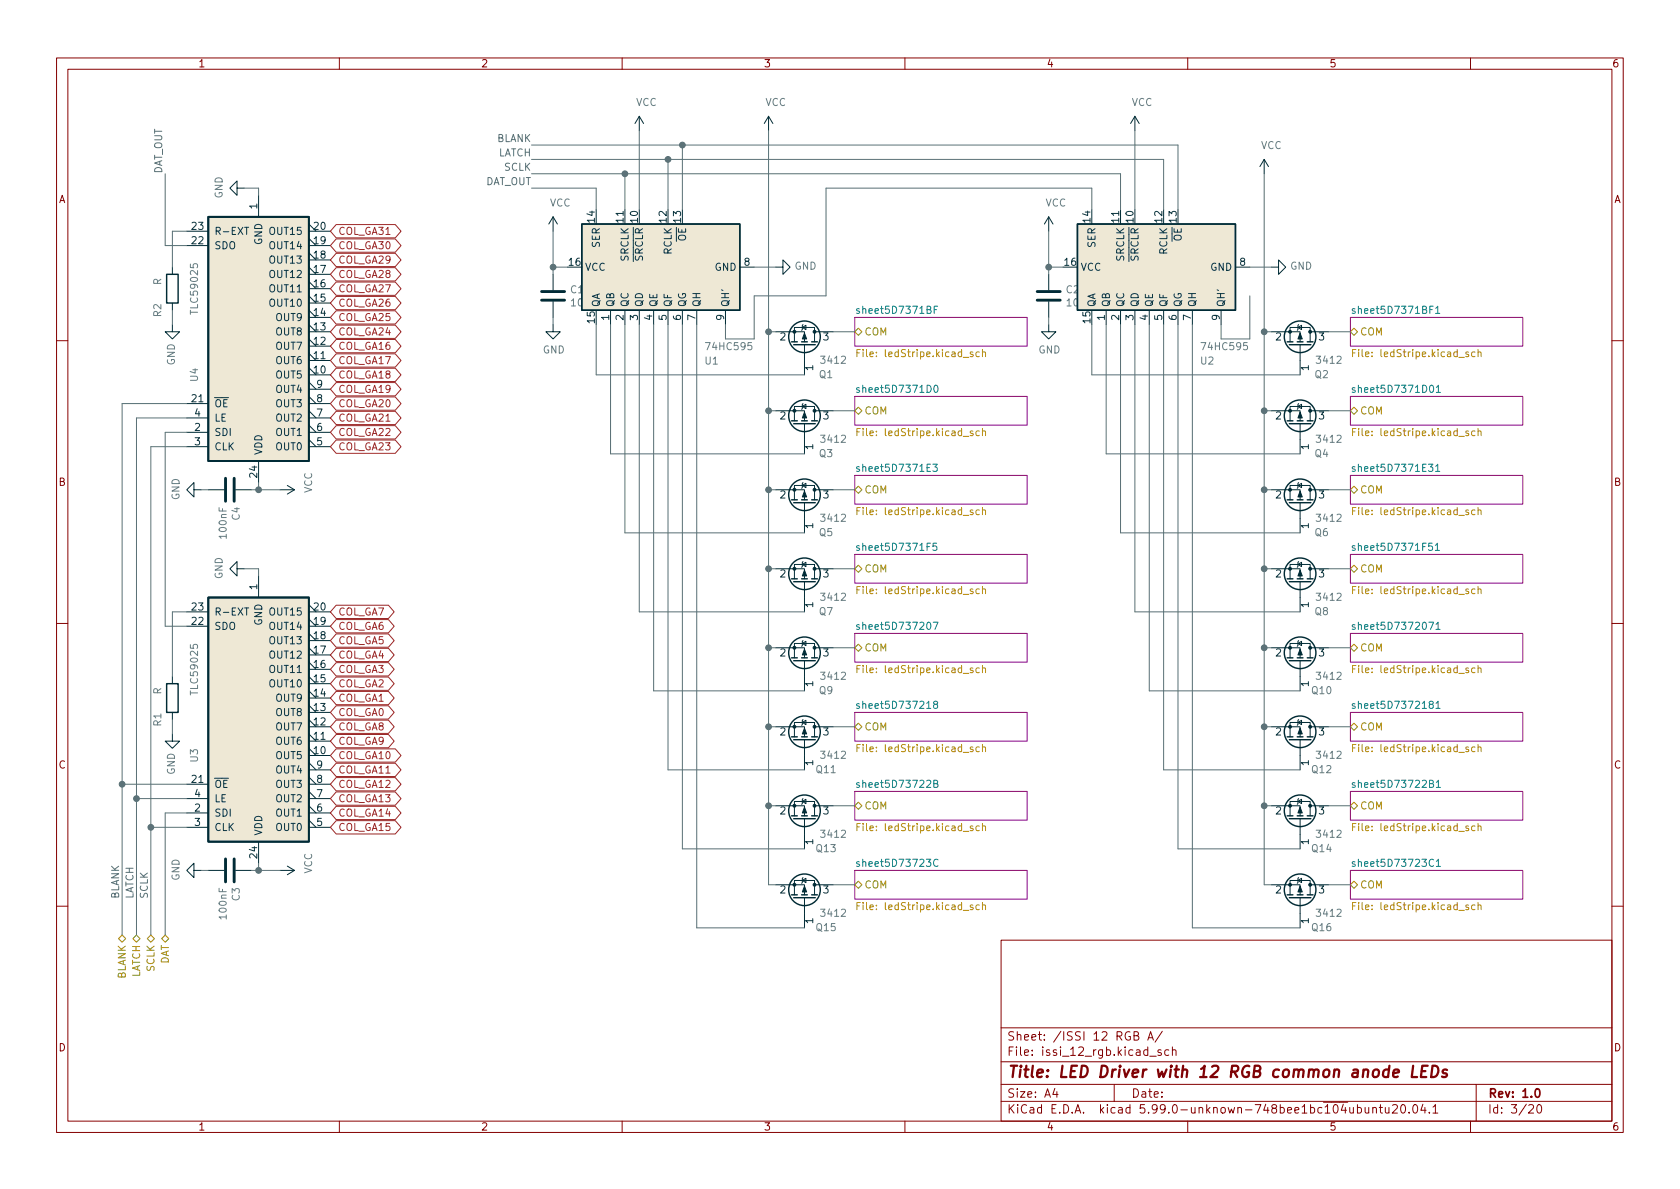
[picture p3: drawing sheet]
<svg xmlns="http://www.w3.org/2000/svg" width="297mm" height="210mm" viewBox="0 0 297 210" stroke-linecap="round" stroke-linejoin="round" font-family="sans-serif">
<g fill="none" stroke="#840000" stroke-width=".18">
<path d="M10 10.2h277v190.1h-277zM12 12.2h273v186.1h-273zM60 10.2v2M110 10.2v2M160 10.2v2M210 10.2v2M260 10.2v2M10 60.2h2M285 60.2h2M10 110.2h2M285 110.2h2M10 160.2h2"/>
<path d="M177 166.3h108v32h-108zM285 160.2h2M60 198.3v2M110 198.3v2M160 198.3v2M177 194.8h108M177 191.8h108M177 187.8h108M177 181.8h108M186.5 192.5l-.4 1h1M186.9 193v1M197 191.8v3"/>
<path d="M200.5 183.1h.6l.2-.2-.2-.4-.6-.1v1.5h.6l.3-.3a.39 .39 0 0 0-.4-.5M202.9 183.9l.5-1.5 .5 1.5M203.1 183.5h.7M203.3 186.8h1.1M205.3 185.7l-.4-.1-.2 .2 .1 .3 .5 .1v.4h-.6M205.5 182.4l-1.3 1.9M206.6 185.7l-.4-.1-.3 .3v.4l.2 .3h.5M207.3 185.8l.2-.2 .4 .1v.9M207.3 185.1v1.5M210 198.3v2M242.7 196l.2-.2 .4 .1 .1 .9M242.7 195.8v1"/>
<path d="M243.9 195.8h.5M244.1 195.3v1.3l.3 .2M244.9 195.8l.1 1h.4l.2-.1M245.6 195.8v1M246.2 195.5l.6-.2 .2 .2 .1 .3-1 1h1M247.9 195.4l.1-.1a.81 .81 0 0 1 .6 .7 .81 .81 0 0 1-.3 .8h-.2a.81 .81 0 0 1-.5-.6 .81 .81 0 0 1 .3-.8zM249.1 196.7v.1M250 195.4l.1-.1a.81 .81 0 0 1 .6 .7 .81 .81 0 0 1-.3 .8h-.1a.81 .81 0 0 1-.6-.6 .81 .81 0 0 1 .3-.8zM251.6 195.3l-.4 1h.9M251.9 195.8v1M252.7 196.7v.1M253.4 195.8l.4-.5v1.5"/>
<path d="M253.4 196.8h.8M260 198.3v2M261 191.8v6.5M270.3 195.5l.6-.2 .2 .2 .1 .3-1 1h1M271.9 195.4l.2-.1a.81 .81 0 0 1 .6 .7 .81 .81 0 0 1-.3 .8h-.2a.81 .81 0 0 1-.6-.6 .81 .81 0 0 1 .3-.8z"/>
</g>
<path d="M271.6 192.6l.2-.1a.82 .82 0 0 1 .6 .7 .82 .82 0 0 1-.3 .8h-.2a.81 .81 0 0 1-.6-.6 .81 .81 0 0 1 .3-.8z" fill="none" stroke="#840000" stroke-width=".3"/>
<path d="M246.4 189.8l.9-.2v-.4l-.6-.1-.3 .3v1l.2 .1 .5-.1M249.9 188.5l-.3 2h1M251.4 189.4h.6M252.4 188.5h-.9l-.3 2h1M253.3 188.5h.5a1.08 1.08 0 0 1 .5 1 1.08 1.08 0 0 1-.8 1h-.5zM255.9 189.2a.49 .49 0 0 0-.8 .3v.2l.5 .1 .2 .3-.1 .3-.2 .1-.5-.1" fill="none" stroke="#840000" stroke-width=".4"/>
<g fill="#fff" stroke="#fff" stroke-width=".18">
<path d="M238.8 84.1h30.4v5h-30.4z"/>
<path d="M238.8 153.9h30.4v5.1h-30.4z"/>
<path d="M238.8 126h30.4v5.1h-30.4z"/>
<path d="M151.1 84.1h30.5v5h-30.5z"/>
<path d="M151.1 70.1h30.5v5.1h-30.5z"/>
<path d="M151.1 56.1h30.5v5.1h-30.5z"/>
<path d="M238.8 139.9h30.4v5.1h-30.4z"/>
<path d="M151.1 153.9h30.5v5.1h-30.5z"/>
<path d="M151.1 139.9h30.5v5.1h-30.5z"/>
<path d="M151.1 126h30.5v5.1h-30.5z"/>
<path d="M151.1 112h30.5v5.1h-30.5z"/>
<path d="M151.1 98h30.5v5.1h-30.5z"/>
<path d="M238.8 112h30.4v5.1h-30.4z"/>
<path d="M238.8 56.1h30.4v5.1h-30.4z"/>
<path d="M238.8 98h30.4v5.1h-30.4z"/>
<path d="M238.8 70.1h30.4v5.1h-30.4z"/>
</g>
<g fill="none" stroke="#840084" stroke-width=".18">
<path d="M151.1 56.1h30.5v5.1h-30.5zM238.8 56.1h30.4v5.1h-30.4zM151.1 70.1h30.5v5.1h-30.5zM238.8 70.1h30.4v5.1h-30.4zM151.1 84.1h30.5v5h-30.5zM151.1 98h30.5v5.1h-30.5zM238.8 84.1h30.4v5h-30.4zM238.8 98h30.4v5.1h-30.4zM151.1 112h30.5v5.1h-30.5zM238.8 112h30.4v5.1h-30.4zM151.1 139.9h30.5v5.1h-30.5zM151.1 126h30.5v5.1h-30.5z"/>
<path d="M238.8 126h30.4v5.1h-30.4zM238.8 139.9h30.4v5.1h-30.4zM151.1 153.9h30.5v5.1h-30.5zM238.8 153.9h30.4v5.1h-30.4z"/>
</g>
<g fill="none" stroke="#008484" stroke-width=".18">
<path d="M165.2 54.8h.4M165.8 54.2h-.6v1.2M239.6 54.6h-.3l-.2 .2v.1l.5 .2v.3h-.5M253.8 54.5l.4-.3v1.2M253.8 55.4h.8M151.9 68.6l-.3-.1-.1 .2v.2l.4 .1v.3h-.4M165.2 68.2l.2-.1a.68 .68 0 0 1 .5 .7 .68 .68 0 0 1-.5 .6l-.2-.1-.1-.4zM239.6 68.6l-.3-.1-.2 .2v.2l.5 .1v.3h-.5M254 68.5l.3-.4v1.3M254 69.4h.7M151.9 96.5h-.3l-.1 .2v.1l.4 .2v.3h-.4M151.9 82.6l-.3-.1-.1 .2v.2l.4 .1v.3h-.4"/>
<path d="M164.9 82.1h.8l-.4 .5 .4 .1v.5l-.2 .2-.6-.2M165.6 96.1h-.6l-.1 .6 .2-.2 .4 .1 .2 .2-.1 .4-.2 .1-.5-.1M239.6 82.6l-.3-.1-.2 .2v.2l.5 .1v.3h-.5M239.6 96.5h-.3l-.2 .2v.1l.5 .2v.3h-.5M253.8 96.4l.3-.3v1.2M253.8 97.3h.7M253.8 82.5l.4-.4v1.3M253.8 83.4h.8M151.9 110.5h-.3l-.1 .1v.2l.4 .1v.3h-.4M165 110h.8l-.5 1.3M239.6 110.5h-.3l-.2 .1v.2l.5 .1v.3h-.5M253.9 110.4l.4-.4v1.3"/>
<path d="M253.9 111.3h.7M151.9 138.5l-.3-.1-.1 .2v.2l.4 .1v.3h-.4M151.9 124.5l-.3-.1-.1 .2v.2l.4 .1v.3h-.4M165.1 138.6l.6-.1 .1-.2-.1-.2-.6-.1v1.2h.5l.2-.1v-.3l-.3-.2M165.3 124.5l-.2-.2v-.2l.2-.1 .4 .1 .1 .1-.1 .2-.5 .2-.1 .2v.4l.2 .1 .4-.1 .1-.2v-.2l-.3-.3M239.6 138.5l-.3-.1-.2 .2v.2l.5 .1v.3h-.5M239.6 124.5l-.3-.1-.2 .2v.2l.5 .1v.3h-.5M253.9 124.4l.4-.4v1.3M253.9 125.3h.7M254 138.3l.3-.3v1.2M254 139.2h.7M151.9 152.4h-.3l-.1 .1v.2l.4 .1v.4h-.4"/>
<path d="M165.8 152.1a.6 .6 0 0 0-.8 .4 .6 .6 0 0 0 .6 .7l.2-.1M239.6 152.4h-.3l-.2 .1v.2l.5 .1v.4h-.5M254 152.3l.3-.4v1.3M254 153.2h.7"/>
</g>
<g fill="none" stroke="#b58900" stroke-width=".18">
<path d="M151.5 76.4h.4M151.5 62.4h.4M152.1 75.8h-.6v1.2M152.1 61.8h-.6v1.3M173.2 76.3l-.4-.1-.2 .2 .1 .6h.5M173.2 62.3l-.4-.1-.2 .3 .1 .5h.5M173.7 76.3l.2-.1 .3 .1 .1 .7M173.7 62.3l.2-.1 .3 .1 .1 .8M173.7 61.8v1.3M173.7 75.8v1.2M239.1 76.4h.5M239.1 62.4h.5"/>
<path d="M239.7 61.8h-.6v1.3M239.7 75.8h-.6v1.2M260.8 62.3l-.4-.1-.2 .3 .1 .5h.5M260.8 76.3l-.4-.1-.2 .2 .1 .6h.5M261.3 62.3l.2-.1 .3 .1 .1 .8M261.3 76.3l.2-.1 .3 .1 .1 .7M261.3 61.8v1.3M261.3 75.8v1.2M151.5 90.3h.4M152.1 89.7h-.6v1.3M173.2 90.2h-.4l-.2 .2 .1 .6h.5M173.7 90.3l.2-.1h.3l.1 .8"/>
<path d="M173.7 89.7v1.3M239.1 90.3h.5M239.7 89.7h-.6v1.3M260.8 90.2h-.4l-.2 .2 .1 .6h.5M261.3 90.3l.2-.1h.3l.1 .8M261.3 89.7v1.3M151.5 118.3h.4M151.5 104.3h.4M152.1 117.7h-.6v1.3M152.1 103.7h-.6v1.3M173.2 118.2l-.4-.1-.2 .2 .1 .6h.5M173.2 104.2l-.4-.1-.2 .3 .1 .5h.5"/>
<path d="M173.7 118.2l.2-.1 .3 .1 .1 .8M173.7 104.3l.2-.2 .3 .1 .1 .8M173.7 103.7v1.3M173.7 117.7v1.3M239.1 118.3h.5M239.1 104.3h.5M239.7 117.7h-.6v1.3M239.7 103.7h-.6v1.3M260.8 118.2l-.4-.1-.2 .2 .1 .6h.5M260.8 104.2l-.4-.1-.2 .3 .1 .5h.5M261.3 118.2l.2-.1 .3 .1 .1 .8M261.3 104.3l.2-.2 .3 .1 .1 .8"/>
<path d="M261.3 103.7v1.3M261.3 117.7v1.3M151.5 132.3h.4M152.1 131.7h-.6v1.2M173.2 132.1h-.4l-.2 .2 .1 .6h.5M173.7 132.2l.2-.1h.3l.1 .8M173.7 131.7v1.2M239.1 132.3h.5M239.7 131.7h-.6v1.2M260.8 132.1h-.4l-.2 .2 .1 .6h.5M261.3 132.2l.2-.1h.3l.1 .8M261.3 131.7v1.2"/>
<path d="M151.5 146.2h.4M152.1 159.6h-.6v1.3M152.1 145.6h-.6v1.3M173.2 146.1l-.4-.1-.2 .3 .1 .5h.5M173.7 146.2l.2-.2 .3 .1 .1 .8M173.7 145.6v1.3M173.7 159.6v1.3M239.1 146.2h.5M239.7 159.6h-.6v1.3M239.7 145.6h-.6v1.3M260.8 146.1l-.4-.1-.2 .3 .1 .5h.5M261.3 146.2l.2-.2 .3 .1 .1 .8"/>
<path d="M261.3 145.6v1.3M261.3 159.6v1.3M151.5 160.2h.4M173.2 160.1l-.4-.1-.2 .3 .1 .5h.5M173.7 160.1l.2-.1 .3 .1 .1 .8M239.1 160.2h.5M260.8 160.1l-.4-.1-.2 .3 .1 .5h.5M261.3 160.1l.2-.1 .3 .1 .1 .8"/>
</g>
<g fill="none" stroke="#859900" stroke-width=".18">
<path d="M151.1 58.7l.7-.7 .6 .7-.6 .6zM238.8 58.7l.6-.7 .6 .7-.6 .6zM151.8 72l.6 .6-.6 .7-.7-.7zM238.8 72.6l.6-.6 .6 .6-.6 .7zM151.1 86.6l.7-.6 .6 .6-.6 .6zM238.8 86.6l.6-.6 .6 .6-.6 .6zM151.1 114.5l.7-.6 .6 .6-.6 .7zM151.1 100.6l.7-.7 .6 .7-.6 .6zM238.8 114.5l.6-.6 .6 .6-.6 .7zM238.8 100.6l.6-.7 .6 .7-.6 .6zM151.1 128.5l.7-.6 .6 .6-.6 .7zM238.8 128.5l.6-.6 .6 .6-.6 .7z"/>
<path d="M151.1 156.5l.7-.7 .6 .7-.6 .6zM151.8 141.9l.6 .6-.6 .6-.7-.6zM238.8 156.5l.6-.7 .6 .7-.6 .6zM238.8 142.5l.6-.6 .6 .6-.6 .6zM21 166l.6-.7 .6 .7-.6 .6zM23.5 166l.6-.7 .7 .7-.7 .6zM26 166l.7-.7 .6 .7-.6 .6zM28.6 166l.6-.7 .6 .7-.6 .6z"/>
</g>
<g fill="none" stroke="#002b36" stroke-width=".18">
<path d="M41.9 33.3v1.2l-1.3-1.2 1.3-1.3v1.3h1.3M45.7 34.5v3.8M54.6 39.6l1.3 1.3M97.8 38.3v2.6M97.8 38.3l-.8 1.3M97.8 38.3l.8 1.3M110.5 37.1v2.5M113 20.6l-.7 1.2M113 20.6v2.5M113 20.6l.8 1.2M135.9 20.6l-.8 1.2M135.9 20.6v2.5"/>
<path d="M135.9 20.6l.8 1.2M185.4 38.3v2.6M185.4 38.3l-.7 1.3M185.4 38.3l.8 1.3M198.1 37.1v2.5M200.7 20.6l-.8 1.2M200.7 20.6v2.5M200.7 20.6l.7 1.2M223.5 28.2l-.7 1.3M223.5 28.2v2.5M223.5 28.2l.8 1.3M30.5 57.4v1.3h-1.3l1.3 1.2 1.2-1.2h-1.2"/>
<path d="M30.5 47.2v1.3M30.5 53.6v1.3M33 43.4h3.8M33 40.9h3.8M54.6 59.9l1.3 1.3M54.6 58.7h3.8M54.6 57.4l1.3 1.3M54.6 56.1h3.8M54.6 54.9l1.3 1.2M54.6 53.6h3.8M54.6 52.3l1.3 1.3M54.6 51h3.8"/>
<path d="M54.6 49.8l1.3 1.2M54.6 48.5h3.8M54.6 47.2l1.3 1.3M54.6 46h3.8M54.6 44.7l1.3 1.3M54.6 43.4h3.8M54.6 42.2l1.3 1.2M54.6 40.9h3.8M97.8 57.4v1.3h1.3l-1.3 1.2-1.3-1.2h1.3M97.8 48.5v2.8M97.8 53.3v2.8M107.9 54.9v2.5"/>
<path d="M110.5 54.9v2.5M113 54.9v2.5M115.6 54.9v2.5M118.1 54.9v2.5M120.6 54.9v2.5M123.2 54.9v2.5M128.3 54.9v2.5M130.8 47.2h2.5M137.2 58.7h5v1.7M137.2 47.2h1.2v-1.2l1.3 1.2-1.3 1.3v-1.3M141.9 57.9l.6-.4v.8zM142 57.4l-.1 .1v.8l-.2 .1"/>
<path d="M144 58.7h3.3M185.4 57.4v1.3h1.3l-1.3 1.2-1.3-1.2h1.3M185.4 48.5v2.8M185.4 53.3v2.8M195.6 54.9v2.5M198.1 54.9v2.5M200.7 54.9v2.5M203.2 54.9v2.5M205.7 54.9v2.5M208.3 54.9v2.5M210.8 54.9v2.5M215.9 54.9v2.5"/>
<path d="M218.4 47.2h2.6M224.8 47.2h1.3v-1.2l1.2 1.2-1.2 1.3v-1.3M224.8 58.7h5.1v1.7M229.5 57.9l.6-.4v.8zM229.6 57.4l-.1 .1v.8l-.1 .1M231.6 58.7h3.3M33 76.4h3.8M33 71.4h3.8M33 79h3.8M33 73.9h3.8M54.6 66.3h3.8M54.6 65l1.3 1.3"/>
<path d="M54.6 63.7h3.8M54.6 62.5l1.3 1.2M54.6 61.2h3.8M54.6 76.4h3.8M54.6 71.4h3.8M54.6 79h3.8M54.6 73.9h3.8M54.6 77.7l1.3 1.3M54.6 75.2l1.3 1.2M54.6 72.6l1.3 1.3M54.6 70.1l1.3 1.3M54.6 68.8h3.8"/>
<path d="M54.6 67.6l1.3 1.2M137.2 72.6h5v1.8M140.5 74.4v-2.5h3.5v2.5M140.5 60.4v-2.5h3.5v2.5M141.9 71.9l.6-.4v.8zM142 71.4l-.1 .1v.8l-.2 .1M142.2 61v5.3M142.2 74.9v5.4M144 72.6h3.3M224.8 72.6h5.1v1.8M228.1 74.4v-2.5h3.5v2.5M228.1 60.4v-2.5h3.5v2.5"/>
<path d="M229.5 71.9l.6-.4v.8zM229.6 71.4l-.1 .1v.8l-.1 .1M229.9 61v5.3M229.9 74.9v5.4M231.6 72.6h3.3M34.3 86.6v1.3l-1.3-1.3 1.3-1.3v1.3h1.3M36.8 86.6h2.8M41.7 86.6h2.7M45.7 81.5v3.8M49.5 86.6h2.6M50.8 85.8l1.3 .8M52.1 86.6l-1.3 .8"/>
<path d="M137.2 86.6h5v1.8M140.5 88.4v-2.6h3.5v2.6M141.9 85.8l.6-.3v.7zM141.9 99.8l.6-.4v.8zM142 85.3l-.1 .2v.7l-.2 .2M142 99.3l-.1 .1v.8l-.2 .1M142.2 88.9v5.3M144 86.6h3.3M224.8 86.6h5.1v1.8M228.1 88.4v-2.6h3.5v2.6M229.5 99.8l.6-.4v.8zM229.5 85.8l.6-.3v.7z"/>
<path d="M229.6 99.3l-.1 .1v.8l-.1 .1M229.6 85.3l-.1 .2v.7l-.1 .2M229.9 88.9v5.3M231.6 86.6h3.3M30.5 119.6v1.3M33 110.7h3.8M33 108.2h3.8M41.9 100.6v1.2l-1.3-1.2 1.3-1.3v1.3h1.3M45.7 101.8v3.9M54.6 119.6l1.3 1.3M54.6 118.4h3.8M54.6 117.1l1.3 1.3"/>
<path d="M54.6 115.8h3.8M54.6 114.5l1.3 1.3M54.6 113.3h3.8M54.6 112l1.3 1.3M54.6 110.7h3.8M54.6 109.5l1.3 1.2M54.6 108.2h3.8M54.6 106.9l1.3 1.3M137.2 114.5h5v1.8M137.2 100.6h5v1.8M140.5 116.3v-2.5h3.5v2.5M140.5 102.4v-2.6h3.5v2.6"/>
<path d="M141.9 113.8l.6-.4v.8zM142 113.3l-.1 .1v.8l-.2 .1M142.2 102.9v5.3M142.2 116.8v5.4M144 100.6h3.3M144 114.5h3.3M224.8 100.6h5.1v1.8M224.8 114.5h5.1v1.8M228.1 102.4v-2.6h3.5v2.6M228.1 116.3v-2.5h3.5v2.5M229.5 113.8l.6-.4v.8zM229.6 113.3l-.1 .1v.8l-.1 .1"/>
<path d="M229.9 102.9v5.3M229.9 116.8v5.4M231.6 100.6h3.3M231.6 114.5h3.3M30.5 129.8v1.3h-1.3l1.3 1.2 1.2-1.2h-1.2M30.5 126v1.2M33 138.7h3.8M54.6 128.5h3.8M54.6 133.6h3.8M54.6 132.3l1.3 1.3M54.6 131.1h3.8M54.6 129.8l1.3 1.3"/>
<path d="M54.6 127.2l1.3 1.3M54.6 126h3.8M54.6 124.7l1.3 1.3M54.6 123.4h3.8M54.6 122.2l1.3 1.2M54.6 120.9h3.8M54.6 138.7h3.8M54.6 139.9l1.3 1.3M54.6 137.4l1.3 1.3M54.6 136.1h3.8M54.6 134.9l1.3 1.2M137.2 128.5h5v1.8"/>
<path d="M140.5 130.3v-2.5h3.5v2.5M141.9 127.8l.6-.4v.7zM142 127.2l-.1 .2v.7l-.2 .2M142.2 130.8v5.3M144 128.5h3.3M224.8 128.5h5.1v1.8M228.1 130.3v-2.5h3.5v2.5M229.5 127.8l.6-.4v.7zM229.6 127.2l-.1 .2v.7l-.1 .2M229.9 130.8v5.3M231.6 128.5h3.3M33 143.8h3.8"/>
<path d="M33 146.3h3.8M33 141.2h3.8M34.3 153.9v1.3l-1.3-1.3 1.3-1.3v1.3h1.3M36.8 153.9h2.8M41.7 153.9h2.7M45.7 148.8v3.8M49.5 153.9h2.6M50.8 153.2l1.3 .7M52.1 153.9l-1.3 .8M54.6 143.8h3.8M54.6 146.3h3.8M54.6 141.2h3.8"/>
<path d="M54.6 145l1.3 1.3M54.6 142.5l1.3 1.3M137.2 142.5h5v1.8M137.2 156.5h5v1.7M140.5 144.3v-2.6h3.5v2.6M140.5 158.2v-2.5h3.5v2.5M141.9 141.7l.6-.4v.8zM141.9 155.7l.6-.4v.8zM142 141.2l-.1 .1v.8l-.2 .1M142 155.2l-.1 .1v.8l-.2 .1M142.2 144.8v5.3M142.2 158.7v5.4"/>
<path d="M144 142.5h3.3M144 156.5h3.3M224.8 156.5h5.1v1.7M224.8 142.5h5.1v1.8M228.1 158.2v-2.5h3.5v2.5M228.1 144.3v-2.6h3.5v2.6M229.5 155.7l.6-.4v.8zM229.5 141.7l.6-.4v.8zM229.6 155.2l-.1 .1v.8l-.1 .1M229.6 141.2l-.1 .1v.8l-.1 .1M229.9 144.8v5.3M229.9 158.7v5.4"/>
<path d="M231.6 142.5h3.3M231.6 156.5h3.3"/>
</g>
<g fill="none" stroke="#002b36" stroke-width=".25">
<path d="M102.9 39.6h27.9v15.3h-27.9zM190.5 39.6h27.9v15.3h-27.9zM29.5 48.5h2v5.1h-2zM140 74.4h1M140 60.4h1M140.3 74.9h3.8M140.3 61h3.8M141.7 74.4h1M141.7 60.4h1M143.5 74.4h1M143.5 60.4h1M227.6 74.4h1"/>
<path d="M227.6 60.4h1M228 74.9h3.8M228 61h3.8M229.4 74.4h1M229.4 60.4h1M231.1 74.4h1.1M231.1 60.4h1.1M140 88.4h1M140.3 88.9h3.8M141.7 88.4h1M143.5 88.4h1M227.6 88.4h1"/>
<path d="M228 88.9h3.8M229.4 88.4h1M231.1 88.4h1.1M140 102.4h1M140 116.3h1M140.3 102.9h3.8M140.3 116.8h3.8M141.7 102.4h1M141.7 116.3h1M143.5 102.4h1M143.5 116.3h1M227.6 102.4h1"/>
<path d="M227.6 116.3h1M228 102.9h3.8M228 116.8h3.8M229.4 102.4h1M229.4 116.3h1M231.1 102.4h1.1M231.1 116.3h1.1M29.5 120.9h2v5.1h-2zM140 130.3h1M140.3 130.8h3.8M141.7 130.3h1M143.5 130.3h1"/>
<path d="M227.6 130.3h1M228 130.8h3.8M229.4 130.3h1M231.1 130.3h1.1M140 144.3h1M140 158.2h1M140.3 144.8h3.8M140.3 158.7h3.8M141.7 144.3h1M141.7 158.2h1M143.5 144.3h1M143.5 158.2h1"/>
<path d="M227.6 144.3h1M227.6 158.2h1M228 144.8h3.8M228 158.7h3.8M229.4 144.3h1M229.4 158.2h1M231.1 144.3h1.1M231.1 158.2h1.1"/>
<circle cx="142.2" cy="59.6" r="2.79"/>
<circle cx="229.9" cy="59.6" r="2.79"/>
<circle cx="142.2" cy="73.5" r="2.79"/>
<circle cx="229.9" cy="73.5" r="2.79"/>
<circle cx="142.2" cy="87.5" r="2.79"/>
<circle cx="229.9" cy="87.5" r="2.79"/>
<circle cx="142.2" cy="115.4" r="2.79"/>
<circle cx="142.2" cy="101.5" r="2.79"/>
<circle cx="229.9" cy="101.5" r="2.79"/>
<circle cx="229.9" cy="115.4" r="2.79"/>
<circle cx="142.2" cy="129.4" r="2.79"/>
<circle cx="229.9" cy="129.4" r="2.79"/>
<circle cx="142.2" cy="157.3" r="2.79"/>
<circle cx="142.2" cy="143.4" r="2.79"/>
<circle cx="229.9" cy="157.3" r="2.79"/>
<circle cx="229.9" cy="143.4" r="2.79"/>
</g>
<g fill="#002b36" stroke="#002b36" stroke-width=".18">
<path d="M142.2 86.9l.4 1h-.7z"/>
<path d="M142.2 72.9l.4 1h-.7z"/>
<path d="M229.9 100.8l.4 1h-.8z"/>
<path d="M229.9 86.9l.4 1h-.8z"/>
<path d="M142.2 142.7l.4 1.1h-.7z"/>
<path d="M229.9 114.8l.4 1h-.8z"/>
<path d="M142.2 128.8l.4 1h-.7z"/>
<path d="M142.2 114.8l.4 1h-.7z"/>
<path d="M142.2 100.8l.4 1h-.7z"/>
<path d="M229.9 156.7l.4 1h-.8z"/>
<path d="M229.9 128.8l.4 1h-.8z"/>
<path d="M142.2 58.9l.4 1h-.7z"/>
<path d="M229.9 72.9l.4 1h-.8z"/>
<path d="M142.2 156.7l.4 1h-.7z"/>
<path d="M229.9 58.9l.4 1h-.8z"/>
<path d="M229.9 142.7l.4 1.1h-.8z"/>
<circle cx="140.5" cy="86.6" r=".25"/>
<circle cx="144" cy="86.6" r=".25"/>
<circle cx="140.5" cy="72.6" r=".25"/>
<circle cx="144" cy="72.6" r=".25"/>
<circle cx="228.1" cy="100.6" r=".25"/>
<circle cx="231.6" cy="100.6" r=".25"/>
<circle cx="228.1" cy="86.6" r=".25"/>
<circle cx="231.6" cy="86.6" r=".25"/>
<circle cx="140.5" cy="142.5" r=".25"/>
<circle cx="144" cy="142.5" r=".25"/>
<circle cx="228.1" cy="114.5" r=".25"/>
<circle cx="231.6" cy="114.5" r=".25"/>
<circle cx="140.5" cy="128.5" r=".25"/>
<circle cx="144" cy="128.5" r=".25"/>
<circle cx="140.5" cy="114.5" r=".25"/>
<circle cx="144" cy="114.5" r=".25"/>
<circle cx="140.5" cy="100.6" r=".25"/>
<circle cx="144" cy="100.6" r=".25"/>
<circle cx="228.1" cy="156.5" r=".25"/>
<circle cx="231.6" cy="156.5" r=".25"/>
<circle cx="228.1" cy="128.5" r=".25"/>
<circle cx="231.6" cy="128.5" r=".25"/>
<circle cx="140.5" cy="58.7" r=".25"/>
<circle cx="144" cy="58.7" r=".25"/>
<circle cx="228.1" cy="72.6" r=".25"/>
<circle cx="231.6" cy="72.6" r=".25"/>
<circle cx="140.5" cy="156.5" r=".25"/>
<circle cx="144" cy="156.5" r=".25"/>
<circle cx="228.1" cy="58.7" r=".25"/>
<circle cx="231.6" cy="58.7" r=".25"/>
<circle cx="228.1" cy="142.5" r=".25"/>
<circle cx="231.6" cy="142.5" r=".25"/>
</g>
<path d="M95.8 53.1h4M95.8 51.6h4M183.4 53.1h4.1M183.4 51.6h4.1M39.9 84.6v4M41.4 84.6v4M39.9 151.9v4.1M41.4 151.9v4.1" fill="none" stroke="#002b36" stroke-width=".51"/>
<g fill="#eee8d5" stroke="#eee8d5" stroke-width=".18">
<path d="M102.9 39.6h27.9v15.3h-27.9z"/>
<path d="M36.8 38.3h17.8v43.2h-17.8z"/>
<path d="M36.8 105.7h17.8v43.1h-17.8z"/>
<path d="M190.5 39.6h27.9v15.3h-27.9z"/>
</g>
<path d="M36.8 38.3h17.8v43.2h-17.8zM36.8 105.7h17.8v43.1h-17.8z" fill="none" stroke="#002b36" stroke-width=".33"/>
<path d="M43.2 40.2h.8M43.2 107.5h.8" fill="none" stroke="#073642" stroke-width=".18"/>
<g fill="none" stroke="#9f2523" stroke-width=".18">
<path d="M59.4 39.7h10.5l1 1.2-1 1.2h-10.5l-1-1.2zM59.4 57.5h10.5l1 1.2-1 1.1h-10.5l-1-1.1zM59.4 52.4h10.5l1 1.2-1 1.2h-10.5l-1-1.2zM59.4 55h10.5l1 1.1-1 1.2h-10.5l-1-1.2zM59.4 49.9h10.5l1 1.1-1 1.2h-10.5l-1-1.2zM59.4 44.8h10.5l1 1.2-1 1.1h-10.5l-1-1.1zM59.4 47.3h10.5l1 1.2-1 1.2h-10.5l-1-1.2zM59.4 42.3h10.5l1 1.1-1 1.2h-10.5l-1-1.2zM59.4 77.8h10.5l1 1.2-1 1.2h-10.5l-1-1.2zM59.4 75.3h10.5l1 1.1-1 1.2h-10.5l-1-1.2zM59.4 72.7h10.5l1 1.2-1 1.2h-10.5l-1-1.2zM59.4 70.2h10.5l1 1.2-1 1.1h-10.5l-1-1.1z"/>
<path d="M59.4 65.1h10.5l1 1.2-1 1.2h-10.5l-1-1.2zM59.4 67.7h10.5l1 1.1-1 1.2h-10.5l-1-1.2zM59.4 62.6h10.5l1 1.1-1 1.2h-10.5l-1-1.2zM59.4 60h10.5l1 1.2-1 1.2h-10.5l-1-1.2zM59.4 119.7h9.3l1 1.2-1 1.2h-9.3l-1-1.2zM59.4 117.2h9.3l1 1.2-1 1.1h-9.3l-1-1.1zM59.4 114.6h9.3l1 1.2-1 1.2h-9.3l-1-1.2zM59.4 109.6h9.3l1 1.1-1 1.2h-9.3l-1-1.2zM59.4 112.1h9.3l1 1.2-1 1.2h-9.3l-1-1.2zM59.4 107h9.3l1 1.2-1 1.2h-9.3l-1-1.2zM59.4 129.9h9.3l1 1.2-1 1.1h-9.3l-1-1.1zM59.4 137.5h10.5l1 1.2-1 1.2h-10.5l-1-1.2z"/>
<path d="M59.4 132.4h10.5l1 1.2-1 1.2h-10.5l-1-1.2zM59.4 124.8h9.3l1 1.2-1 1.2h-9.3l-1-1.2zM59.4 135h10.5l1 1.1-1 1.2h-10.5l-1-1.2zM59.4 127.3h9.3l1 1.2-1 1.2h-9.3l-1-1.2zM59.4 122.3h9.3l1 1.1-1 1.2h-9.3l-1-1.2zM59.4 140h10.5l1 1.2-1 1.2h-10.5l-1-1.2zM59.4 142.6h10.5l1 1.2-1 1.1h-10.5l-1-1.1zM59.4 145.1h10.5l1 1.2-1 1.2h-10.5l-1-1.2z"/>
</g>
<g fill="none" stroke="#586e75" stroke-width=".18">
<path d="M29.2 30.7v12.7h3.8M43.2 33.3h2.5v1.2M94 33.3h11.4v3.8M94 25.6h114.3v11.5M94 28.2h111.7v8.9M94 30.7h104.1v6.4M110.5 30.7v6.4M113 23.1v14M118.1 28.2v8.9M120.6 25.6v11.5M135.9 23.1v133.4h1.3M193 37.1v-3.8h-47v19h-12.7v7.6h-5v-2.5"/>
<path d="M200.7 23.1v14M223.5 30.7v125.8h1.3M30.5 54.9v2.5M33 40.9h-2.5v6.3M97.8 47.2h2.5M97.8 40.9v7.6M97.8 56.1v1.3M105.4 57.4v8.9h36.8M107.9 57.4v22.9h34.3M110.5 57.4v36.8h31.7M113 57.4v50.8h29.2M115.6 57.4v64.8h26.6"/>
<path d="M118.1 57.4v78.7h24.1M120.6 57.4v92.7h21.6M123.2 57.4v106.7h19M133.3 47.2h3.9M135.9 58.7h1.3M147.3 58.7h3.8M185.4 40.9v7.6M185.4 56.1v1.3M185.4 47.2h2.6M193 57.4v8.9h36.9M195.6 57.4v22.9h34.3M198.1 57.4v36.8h31.8"/>
<path d="M200.7 57.4v50.8h29.2M203.2 57.4v64.8h26.7M205.7 57.4v78.7h24.2M208.3 57.4v92.7h21.6M210.8 57.4v106.7h19.1M221 52.3v7.6h-5.1v-2.5M221 47.2h3.8M223.5 58.7h1.3M234.9 58.7h3.9M33 71.4h-11.4v93.9M33 76.4h-3.8v34.3h3.8M33 79h-6.3v86.3"/>
<path d="M33 73.9h-8.9v91.4M135.9 72.6h1.3M147.3 72.6h3.8M223.5 72.6h1.3M234.9 72.6h3.9M35.6 86.6h1.2M44.4 86.6h5.1M45.7 85.3v1.3M135.9 86.6h1.3M147.3 86.6h3.8M223.5 86.6h1.3M234.9 86.6h3.9"/>
<path d="M33 108.2h-2.5v11.4M43.2 100.6h2.5v1.2M135.9 114.5h1.3M135.9 100.6h1.3M147.3 114.5h3.8M147.3 100.6h3.8M223.5 114.5h1.3M223.5 100.6h1.3M234.9 114.5h3.9M234.9 100.6h3.9M21.6 138.7h11.4M30.5 127.2v2.6"/>
<path d="M135.9 128.5h1.3M147.3 128.5h3.8M223.5 128.5h1.3M234.9 128.5h3.9M24.1 141.2h8.9M26.7 146.3h6.3M33 143.8h-3.8v21.5M35.6 153.9h1.2M44.4 153.9h5.1M45.7 152.6v1.3M135.9 142.5h1.3M147.3 142.5h3.8"/>
<path d="M147.3 156.5h3.8M223.5 142.5h1.3M234.9 142.5h3.9M234.9 156.5h3.9"/>
</g>
<g fill="#586e75" stroke="#586e75" stroke-width=".18">
<circle cx="45.7" cy="153.9" r=".51"/>
<circle cx="21.6" cy="138.7" r=".51"/>
<circle cx="45.7" cy="86.6" r=".51"/>
<circle cx="26.7" cy="146.3" r=".51"/>
<circle cx="24.1" cy="141.2" r=".51"/>
<circle cx="110.5" cy="30.7" r=".51"/>
<circle cx="118.1" cy="28.2" r=".51"/>
<circle cx="120.7" cy="25.6" r=".51"/>
<circle cx="97.8" cy="47.2" r=".51"/>
<circle cx="135.9" cy="142.5" r=".51"/>
<circle cx="135.9" cy="86.6" r=".51"/>
<circle cx="135.9" cy="100.6" r=".51"/>
<circle cx="135.9" cy="114.5" r=".51"/>
<circle cx="135.9" cy="128.5" r=".51"/>
<circle cx="185.4" cy="47.2" r=".51"/>
<circle cx="135.9" cy="58.7" r=".51"/>
<circle cx="135.9" cy="72.6" r=".51"/>
<circle cx="223.5" cy="72.6" r=".51"/>
<circle cx="223.5" cy="86.6" r=".51"/>
<circle cx="223.5" cy="58.7" r=".51"/>
<circle cx="223.5" cy="128.5" r=".51"/>
<circle cx="223.5" cy="142.5" r=".51"/>
<circle cx="223.5" cy="100.6" r=".51"/>
<circle cx="223.5" cy="114.5" r=".51"/>
</g>
<text font-size="2.8" fill="#840000" x="178" y="190.6">Title: LED Driver with 12 RGB common anode LEDs</text>
<g font-size="2.1" fill="#840000">
<text x="178" y="184">Sheet: /ISSI 12 RGB A/</text>
<text x="178" y="186.7">File: issi_12_rgb.kicad_sch</text>
<text x="178" y="196.9">KiCad E.D.A. kicad 5.99.0-unknown-748bee1bc~104~ubuntu20.04.1</text>
<text x="178" y="194.1">Size: A4</text>
<text x="200" y="194.1">Date:</text>
<text x="263" y="194.1">Rev: 1.0</text>
<text x="263" y="196.9">Id: 3/20</text>
</g>
<g font-size="1.8" fill="#840000">
<text x="35" y="11.9">1</text>
<text x="85" y="11.9">2</text>
<text x="135" y="11.9">3</text>
<text x="185" y="11.9">4</text>
<text x="235" y="11.9">5</text>
<text x="285" y="11.9">6</text>
<text x="10.3" y="35.9">A</text>
<text x="285.3" y="35.9">A</text>
<text x="10.3" y="85.9">B</text>
<text x="285.3" y="85.9">B</text>
<text x="10.3" y="135.9">C</text>
<text x="285.3" y="135.9">C</text>
<text x="10.3" y="185.9">D</text>
<text x="285.3" y="185.9">D</text>
<text x="35" y="199.9">1</text>
<text x="85" y="199.9">2</text>
<text x="135" y="199.9">3</text>
<text x="185" y="199.9">4</text>
<text x="235" y="199.9">5</text>
<text x="285" y="199.9">6</text>
</g>
<g font-size="1.8" fill="#657b83">
<text x="112.4" y="18.7">VCC</text>
<text x="135.3" y="18.7">VCC</text>
<text x="200.1" y="18.7">VCC</text>
<text x="222.9" y="26.4">VCC</text>
<text x="39.4" y="35.1" transform="rotate(-90 39.4 35.1)">GND</text>
<text x="97.2" y="36.5">VCC</text>
<text x="184.8" y="36.5">VCC</text>
<text x="140.5" y="47.7">GND</text>
<text x="228.1" y="47.7">GND</text>
<text x="28.5" y="50.4" transform="rotate(-90 28.5 50.4)">R</text>
<text x="100.9" y="51.9">C1</text>
<text x="188.5" y="51.9">C2</text>
<text x="28.5" y="56" transform="rotate(-90 28.5 56)">R2</text>
<text x="35" y="55.2" transform="rotate(-90 35 55.2)">TLC59025</text>
<text x="101.2" y="54.2">100nF</text>
<text x="188.8" y="54.2">100nF</text>
<text x="30.9" y="64.6" transform="rotate(-90 30.9 64.6)">GND</text>
<text x="96" y="62.5">GND</text>
<text x="124.7" y="64.5">U1</text>
<text x="125.1" y="61.9">74HC595</text>
<text x="145.4" y="64.3">3412</text>
<text x="183.6" y="62.5">GND</text>
<text x="212.3" y="64.5">U2</text>
<text x="212.8" y="61.9">74HC595</text>
<text x="233" y="64.3">3412</text>
<text x="35" y="67.4" transform="rotate(-90 35 67.4)">U4</text>
<text x="144.9" y="66.9">Q1</text>
<text x="232.5" y="66.9">Q2</text>
<text x="144.9" y="80.8">Q3</text>
<text x="145.4" y="78.3">3412</text>
<text x="232.5" y="80.8">Q4</text>
<text x="233" y="78.3">3412</text>
<text x="31.7" y="88.4" transform="rotate(-90 31.7 88.4)">GND</text>
<text x="55.2" y="87.2" transform="rotate(-90 55.2 87.2)">VCC</text>
<text x="40.1" y="95.1" transform="rotate(-90 40.1 95.1)">100nF</text>
<text x="42.4" y="92" transform="rotate(-90 42.4 92)">C4</text>
<text x="144.9" y="94.8">Q5</text>
<text x="145.4" y="92.3">3412</text>
<text x="232.5" y="94.8">Q6</text>
<text x="233" y="92.3">3412</text>
<text x="39.4" y="102.4" transform="rotate(-90 39.4 102.4)">GND</text>
<text x="145.4" y="106.2">3412</text>
<text x="233" y="106.2">3412</text>
<text x="144.9" y="108.8">Q7</text>
<text x="232.5" y="108.8">Q8</text>
<text x="28.5" y="122.8" transform="rotate(-90 28.5 122.8)">R</text>
<text x="35" y="122.5" transform="rotate(-90 35 122.5)">TLC59025</text>
<text x="144.9" y="122.7">Q9</text>
<text x="145.4" y="120.2">3412</text>
<text x="232" y="122.7">Q10</text>
<text x="233" y="120.2">3412</text>
<text x="28.5" y="128.4" transform="rotate(-90 28.5 128.4)">R1</text>
<text x="30.9" y="137" transform="rotate(-90 30.9 137)">GND</text>
<text x="35" y="134.7" transform="rotate(-90 35 134.7)">U3</text>
<text x="144.4" y="136.7">Q11</text>
<text x="145.4" y="134.2">3412</text>
<text x="232" y="136.7">Q12</text>
<text x="233" y="134.2">3412</text>
<text x="145.4" y="148.1">3412</text>
<text x="233" y="148.1">3412</text>
<text x="31.7" y="155.8" transform="rotate(-90 31.7 155.8)">GND</text>
<text x="55.2" y="154.5" transform="rotate(-90 55.2 154.5)">VCC</text>
<text x="144.4" y="150.7">Q13</text>
<text x="232" y="150.7">Q14</text>
<text x="42.4" y="159.3" transform="rotate(-90 42.4 159.3)">C3</text>
<text x="40.1" y="162.4" transform="rotate(-90 40.1 162.4)">100nF</text>
<text x="144.4" y="164.6">Q15</text>
<text x="145.4" y="162.1">3412</text>
<text x="232" y="164.6">Q16</text>
<text x="233" y="162.1">3412</text>
</g>
<g font-size="1.8" fill="#586e75">
<text x="87.8" y="25.1">BLANK</text>
<text x="88" y="27.6">LATCH</text>
<text x="28.7" y="30.7" transform="rotate(-90 28.7 30.7)">DAT_OUT</text>
<text x="85.6" y="32.7">DAT_OUT</text>
<text x="89.2" y="30.2">SCLK</text>
<text x="21.1" y="159" transform="rotate(-90 21.1 159)">BLANK</text>
<text x="23.6" y="159" transform="rotate(-90 23.6 159)">LATCH</text>
<text x="26.1" y="159" transform="rotate(-90 26.1 159)">SCLK</text>
</g>
<g font-size="1.8" fill="#073642">
<text x="33.9" y="40.6">23</text>
<text x="37.8" y="41.5">R-EXT</text>
<text x="45.5" y="36.9" transform="rotate(-90 45.5 36.9)">1</text>
<text x="47.9" y="41.5">OUT15</text>
<text x="55.5" y="40.6">20</text>
<text x="105.2" y="39.3" transform="rotate(-90 105.2 39.3)">14</text>
<text x="110.2" y="39.3" transform="rotate(-90 110.2 39.3)">11</text>
<text x="112.8" y="39.3" transform="rotate(-90 112.8 39.3)">10</text>
<text x="117.9" y="39.3" transform="rotate(-90 117.9 39.3)">12</text>
<text x="120.4" y="39.3" transform="rotate(-90 120.4 39.3)">13</text>
<text x="192.8" y="39.3" transform="rotate(-90 192.8 39.3)">14</text>
<text x="197.9" y="39.3" transform="rotate(-90 197.9 39.3)">11</text>
<text x="200.4" y="39.3" transform="rotate(-90 200.4 39.3)">10</text>
<text x="205.5" y="39.3" transform="rotate(-90 205.5 39.3)">12</text>
<text x="208" y="39.3" transform="rotate(-90 208 39.3)">13</text>
<text x="33.9" y="43.2">22</text>
<text x="37.8" y="44.1">SDO</text>
<text x="46.4" y="43.3" transform="rotate(-90 46.4 43.3)">GND</text>
<text x="47.9" y="46.6">OUT13</text>
<text x="47.9" y="44.1">OUT14</text>
<text x="55.5" y="45.7">18</text>
<text x="55.5" y="43.2">19</text>
<text x="100.6" y="47">16</text>
<text x="103.4" y="47.9">VCC</text>
<text x="106" y="43.8" transform="rotate(-90 106 43.8)">SER</text>
<text x="111.1" y="46.2" transform="rotate(-90 111.1 46.2)">SRCLK</text>
<text x="113.7" y="46.2" transform="rotate(-90 113.7 46.2)">~SRCLR</text>
<text x="118.7" y="45" transform="rotate(-90 118.7 45)">RCLK</text>
<text x="121.3" y="42.7" transform="rotate(-90 121.3 42.7)">~OE</text>
<text x="126.4" y="47.9">GND</text>
<text x="131.6" y="47">8</text>
<text x="188.2" y="47">16</text>
<text x="191" y="47.9">VCC</text>
<text x="193.7" y="43.8" transform="rotate(-90 193.7 43.8)">SER</text>
<text x="198.8" y="46.2" transform="rotate(-90 198.8 46.2)">SRCLK</text>
<text x="201.3" y="46.2" transform="rotate(-90 201.3 46.2)">~SRCLR</text>
<text x="206.4" y="45" transform="rotate(-90 206.4 45)">RCLK</text>
<text x="208.9" y="42.7" transform="rotate(-90 208.9 42.7)">~OE</text>
<text x="214" y="47.9">GND</text>
<text x="219.2" y="47">8</text>
<text x="47.9" y="51.7">OUT11</text>
<text x="47.9" y="49.1">OUT12</text>
<text x="55.5" y="53.3">15</text>
<text x="55.5" y="50.8">16</text>
<text x="55.5" y="48.3">17</text>
<text x="47.9" y="54.2">OUT10</text>
<text x="48.9" y="59.3">OUT8</text>
<text x="48.9" y="56.8">OUT9</text>
<text x="55.5" y="58.4">13</text>
<text x="55.5" y="55.9">14</text>
<text x="105.2" y="57.1" transform="rotate(-90 105.2 57.1)">15</text>
<text x="106" y="54.4" transform="rotate(-90 106 54.4)">QA</text>
<text x="107.7" y="56.6" transform="rotate(-90 107.7 56.6)">1</text>
<text x="108.6" y="54.4" transform="rotate(-90 108.6 54.4)">QB</text>
<text x="110.2" y="56.6" transform="rotate(-90 110.2 56.6)">2</text>
<text x="111.1" y="54.4" transform="rotate(-90 111.1 54.4)">QC</text>
<text x="112.8" y="56.6" transform="rotate(-90 112.8 56.6)">3</text>
<text x="113.7" y="54.4" transform="rotate(-90 113.7 54.4)">QD</text>
<text x="115.3" y="56.6" transform="rotate(-90 115.3 56.6)">4</text>
<text x="116.2" y="54.4" transform="rotate(-90 116.2 54.4)">QE</text>
<text x="117.9" y="56.6" transform="rotate(-90 117.9 56.6)">5</text>
<text x="118.7" y="54.4" transform="rotate(-90 118.7 54.4)">QF</text>
<text x="120.4" y="56.6" transform="rotate(-90 120.4 56.6)">6</text>
<text x="121.3" y="54.4" transform="rotate(-90 121.3 54.4)">QG</text>
<text x="122.9" y="56.6" transform="rotate(-90 122.9 56.6)">7</text>
<text x="123.8" y="54.4" transform="rotate(-90 123.8 54.4)">QH</text>
<text x="128" y="56.6" transform="rotate(-90 128 56.6)">9</text>
<text x="128.9" y="54.4" transform="rotate(-90 128.9 54.4)">QH'</text>
<text x="192.8" y="57.1" transform="rotate(-90 192.8 57.1)">15</text>
<text x="193.7" y="54.4" transform="rotate(-90 193.7 54.4)">QA</text>
<text x="195.3" y="56.6" transform="rotate(-90 195.3 56.6)">1</text>
<text x="196.2" y="54.4" transform="rotate(-90 196.2 54.4)">QB</text>
<text x="197.9" y="56.6" transform="rotate(-90 197.9 56.6)">2</text>
<text x="198.8" y="54.4" transform="rotate(-90 198.8 54.4)">QC</text>
<text x="200.4" y="56.6" transform="rotate(-90 200.4 56.6)">3</text>
<text x="201.3" y="54.4" transform="rotate(-90 201.3 54.4)">QD</text>
<text x="202.9" y="56.6" transform="rotate(-90 202.9 56.6)">4</text>
<text x="203.8" y="54.4" transform="rotate(-90 203.8 54.4)">QE</text>
<text x="205.5" y="56.6" transform="rotate(-90 205.5 56.6)">5</text>
<text x="206.4" y="54.4" transform="rotate(-90 206.4 54.4)">QF</text>
<text x="208" y="56.6" transform="rotate(-90 208 56.6)">6</text>
<text x="208.9" y="54.4" transform="rotate(-90 208.9 54.4)">QG</text>
<text x="210.6" y="56.6" transform="rotate(-90 210.6 56.6)">7</text>
<text x="211.5" y="54.4" transform="rotate(-90 211.5 54.4)">QH</text>
<text x="215.6" y="56.6" transform="rotate(-90 215.6 56.6)">9</text>
<text x="216.5" y="54.4" transform="rotate(-90 216.5 54.4)">QH'</text>
<text x="48.9" y="64.4">OUT6</text>
<text x="48.9" y="61.8">OUT7</text>
<text x="55.5" y="63.5">11</text>
<text x="55.5" y="61">12</text>
<text x="137.9" y="60.2">2</text>
<text x="143.8" y="65.5" transform="rotate(-90 143.8 65.5)">1</text>
<text x="145.6" y="60.2">3</text>
<text x="225.6" y="60.2">2</text>
<text x="231.4" y="65.5" transform="rotate(-90 231.4 65.5)">1</text>
<text x="233.2" y="60.2">3</text>
<text x="33.9" y="71.1">21</text>
<text x="48.9" y="66.9">OUT5</text>
<text x="48.9" y="69.5">OUT4</text>
<text x="55.5" y="66">10</text>
<text x="56" y="71.1">8</text>
<text x="56" y="68.6">9</text>
<text x="34.4" y="76.2">2</text>
<text x="34.4" y="73.7">4</text>
<text x="37.8" y="77.1">SDI</text>
<text x="37.8" y="72">~OE</text>
<text x="37.8" y="74.5">LE</text>
<text x="48.9" y="77.1">OUT1</text>
<text x="48.9" y="74.5">OUT2</text>
<text x="48.9" y="72">OUT3</text>
<text x="56" y="76.2">6</text>
<text x="56" y="73.7">7</text>
<text x="137.9" y="74.2">2</text>
<text x="145.6" y="74.2">3</text>
<text x="225.6" y="74.2">2</text>
<text x="233.2" y="74.2">3</text>
<text x="34.4" y="78.7">3</text>
<text x="37.8" y="79.6">CLK</text>
<text x="46.4" y="80.5" transform="rotate(-90 46.4 80.5)">VDD</text>
<text x="48.9" y="79.6">OUT0</text>
<text x="56" y="78.7">5</text>
<text x="143.8" y="79.5" transform="rotate(-90 143.8 79.5)">1</text>
<text x="231.4" y="79.5" transform="rotate(-90 231.4 79.5)">1</text>
<text x="45.5" y="84.4" transform="rotate(-90 45.5 84.4)">24</text>
<text x="137.9" y="88.1">2</text>
<text x="145.6" y="88.1">3</text>
<text x="225.6" y="88.1">2</text>
<text x="233.2" y="88.1">3</text>
<text x="143.8" y="93.5" transform="rotate(-90 143.8 93.5)">1</text>
<text x="231.4" y="93.5" transform="rotate(-90 231.4 93.5)">1</text>
<text x="33.9" y="107.9">23</text>
<text x="45.5" y="104.2" transform="rotate(-90 45.5 104.2)">1</text>
<text x="55.5" y="107.9">20</text>
<text x="137.9" y="102.1">2</text>
<text x="143.8" y="107.4" transform="rotate(-90 143.8 107.4)">1</text>
<text x="145.6" y="102.1">3</text>
<text x="225.6" y="102.1">2</text>
<text x="231.4" y="107.4" transform="rotate(-90 231.4 107.4)">1</text>
<text x="233.2" y="102.1">3</text>
<text x="33.9" y="110.5">22</text>
<text x="37.8" y="111.4">SDO</text>
<text x="37.8" y="108.8">R-EXT</text>
<text x="46.4" y="110.6" transform="rotate(-90 46.4 110.6)">GND</text>
<text x="47.9" y="113.9">OUT13</text>
<text x="47.9" y="111.4">OUT14</text>
<text x="47.9" y="108.8">OUT15</text>
<text x="55.5" y="113">18</text>
<text x="55.5" y="110.5">19</text>
<text x="47.9" y="119">OUT11</text>
<text x="47.9" y="116.5">OUT12</text>
<text x="55.5" y="118.1">16</text>
<text x="55.5" y="115.6">17</text>
<text x="137.9" y="116.1">2</text>
<text x="145.6" y="116.1">3</text>
<text x="225.6" y="116.1">2</text>
<text x="233.2" y="116.1">3</text>
<text x="47.9" y="121.5">OUT10</text>
<text x="48.9" y="124.1">OUT9</text>
<text x="55.5" y="125.7">13</text>
<text x="55.5" y="123.2">14</text>
<text x="55.5" y="120.6">15</text>
<text x="143.8" y="121.4" transform="rotate(-90 143.8 121.4)">1</text>
<text x="231.4" y="121.4" transform="rotate(-90 231.4 121.4)">1</text>
<text x="48.9" y="131.7">OUT6</text>
<text x="48.9" y="129.2">OUT7</text>
<text x="48.9" y="126.6">OUT8</text>
<text x="55.5" y="130.8">11</text>
<text x="55.5" y="128.3">12</text>
<text x="137.9" y="130">2</text>
<text x="145.6" y="130">3</text>
<text x="225.6" y="130">2</text>
<text x="233.2" y="130">3</text>
<text x="48.9" y="134.2">OUT5</text>
<text x="48.9" y="136.8">OUT4</text>
<text x="55.5" y="133.3">10</text>
<text x="56" y="135.9">9</text>
<text x="143.8" y="135.4" transform="rotate(-90 143.8 135.4)">1</text>
<text x="231.4" y="135.4" transform="rotate(-90 231.4 135.4)">1</text>
<text x="33.9" y="138.4">21</text>
<text x="34.4" y="143.5">2</text>
<text x="34.4" y="141">4</text>
<text x="37.8" y="139.3">~OE</text>
<text x="37.8" y="141.9">LE</text>
<text x="48.9" y="141.9">OUT2</text>
<text x="48.9" y="139.3">OUT3</text>
<text x="56" y="143.5">6</text>
<text x="56" y="141">7</text>
<text x="56" y="138.4">8</text>
<text x="34.4" y="146">3</text>
<text x="37.8" y="144.4">SDI</text>
<text x="37.8" y="146.9">CLK</text>
<text x="46.4" y="147.8" transform="rotate(-90 46.4 147.8)">VDD</text>
<text x="48.9" y="146.9">OUT0</text>
<text x="48.9" y="144.4">OUT1</text>
<text x="56" y="146">5</text>
<text x="137.9" y="144">2</text>
<text x="143.8" y="149.3" transform="rotate(-90 143.8 149.3)">1</text>
<text x="145.6" y="144">3</text>
<text x="225.6" y="144">2</text>
<text x="231.4" y="149.3" transform="rotate(-90 231.4 149.3)">1</text>
<text x="233.2" y="144">3</text>
<text x="45.5" y="151.7" transform="rotate(-90 45.5 151.7)">24</text>
<text x="137.9" y="158">2</text>
<text x="145.6" y="158">3</text>
<text x="225.6" y="158">2</text>
<text x="233.2" y="158">3</text>
<text x="143.8" y="163.3" transform="rotate(-90 143.8 163.3)">1</text>
<text x="231.4" y="163.3" transform="rotate(-90 231.4 163.3)">1</text>
</g>
<g font-size="1.8" fill="#9f2523">
<text x="59.8" y="41.5">COL_GA31</text>
<text x="59.8" y="46.6">COL_GA29</text>
<text x="59.8" y="44.1">COL_GA30</text>
<text x="59.8" y="51.7">COL_GA27</text>
<text x="59.8" y="49.1">COL_GA28</text>
<text x="59.8" y="59.3">COL_GA24</text>
<text x="59.8" y="54.2">COL_GA26</text>
<text x="59.8" y="56.8">COL_GA25</text>
<text x="59.8" y="64.4">COL_GA17</text>
<text x="59.8" y="61.8">COL_GA16</text>
<text x="59.8" y="66.9">COL_GA18</text>
<text x="59.8" y="69.5">COL_GA19</text>
<text x="59.8" y="77.1">COL_GA22</text>
<text x="59.8" y="74.5">COL_GA21</text>
<text x="59.8" y="72">COL_GA20</text>
<text x="59.8" y="79.6">COL_GA23</text>
<text x="59.8" y="111.4">COL_GA6</text>
<text x="59.8" y="113.9">COL_GA5</text>
<text x="59.8" y="108.8">COL_GA7</text>
<text x="59.8" y="119">COL_GA3</text>
<text x="59.8" y="116.5">COL_GA4</text>
<text x="59.8" y="121.5">COL_GA2</text>
<text x="59.8" y="124.1">COL_GA1</text>
<text x="59.8" y="131.7">COL_GA9</text>
<text x="59.8" y="126.6">COL_GA0</text>
<text x="59.8" y="129.2">COL_GA8</text>
<text x="59.8" y="134.2">COL_GA10</text>
<text x="59.8" y="136.8">COL_GA11</text>
<text x="59.8" y="139.3">COL_GA12</text>
<text x="59.8" y="141.9">COL_GA13</text>
<text x="59.8" y="144.4">COL_GA14</text>
<text x="59.8" y="146.9">COL_GA15</text>
</g>
<g font-size="1.8" fill="#008484">
<text x="152" y="55.5">sheet5D7371BF</text>
<text x="239.7" y="55.5">sheet5D7371BF1</text>
<text x="152.1" y="69.5">sheet5D7371D0</text>
<text x="239.9" y="69.5">sheet5D7371D01</text>
<text x="152.1" y="83.4">sheet5D7371E3</text>
<text x="239.8" y="83.4">sheet5D7371E31</text>
<text x="152.1" y="97.4">sheet5D7371F5</text>
<text x="239.9" y="97.4">sheet5D7371F51</text>
<text x="152.2" y="111.4">sheet5D737207</text>
<text x="240" y="111.4">sheet5D7372071</text>
<text x="152.2" y="125.3">sheet5D737218</text>
<text x="240" y="125.3">sheet5D7372181</text>
<text x="152.1" y="139.3">sheet5D73722B</text>
<text x="239.9" y="139.3">sheet5D73722B1</text>
<text x="152.1" y="153.3">sheet5D73723C</text>
<text x="239.9" y="153.3">sheet5D73723C1</text>
</g>
<g font-size="1.8" fill="#859900">
<text x="152.8" y="59.3">COM</text>
<text x="240.4" y="59.3">COM</text>
<text x="152.8" y="73.3">COM</text>
<text x="240.4" y="73.3">COM</text>
<text x="152.8" y="87.2">COM</text>
<text x="240.4" y="87.2">COM</text>
<text x="152.8" y="101.2">COM</text>
<text x="240.4" y="101.2">COM</text>
<text x="152.8" y="115.2">COM</text>
<text x="240.4" y="115.2">COM</text>
<text x="152.8" y="129.2">COM</text>
<text x="240.4" y="129.2">COM</text>
<text x="152.8" y="143.1">COM</text>
<text x="240.4" y="143.1">COM</text>
<text x="152.8" y="157.1">COM</text>
<text x="240.4" y="157.1">COM</text>
<text x="22.2" y="173.2" transform="rotate(-90 22.2 173.2)">BLANK</text>
<text x="24.8" y="173" transform="rotate(-90 24.8 173)">LATCH</text>
<text x="27.3" y="171.8" transform="rotate(-90 27.3 171.8)">SCLK</text>
<text x="29.8" y="170.6" transform="rotate(-90 29.8 170.6)">DAT</text>
</g>
<g font-size="1.8" fill="#b58900">
<text x="152.5" y="63.1">File: ledStripe.kicad_sch</text>
<text x="240.1" y="63.1">File: ledStripe.kicad_sch</text>
<text x="152.5" y="77.1">File: ledStripe.kicad_sch</text>
<text x="240.1" y="77.1">File: ledStripe.kicad_sch</text>
<text x="152.5" y="91.1">File: ledStripe.kicad_sch</text>
<text x="240.1" y="91.1">File: ledStripe.kicad_sch</text>
<text x="152.5" y="105">File: ledStripe.kicad_sch</text>
<text x="240.1" y="105">File: ledStripe.kicad_sch</text>
<text x="152.5" y="119">File: ledStripe.kicad_sch</text>
<text x="240.1" y="119">File: ledStripe.kicad_sch</text>
<text x="152.5" y="133">File: ledStripe.kicad_sch</text>
<text x="240.1" y="133">File: ledStripe.kicad_sch</text>
<text x="152.5" y="147">File: ledStripe.kicad_sch</text>
<text x="240.1" y="147">File: ledStripe.kicad_sch</text>
<text x="152.5" y="160.9">File: ledStripe.kicad_sch</text>
<text x="240.1" y="160.9">File: ledStripe.kicad_sch</text>
</g>
</svg>
